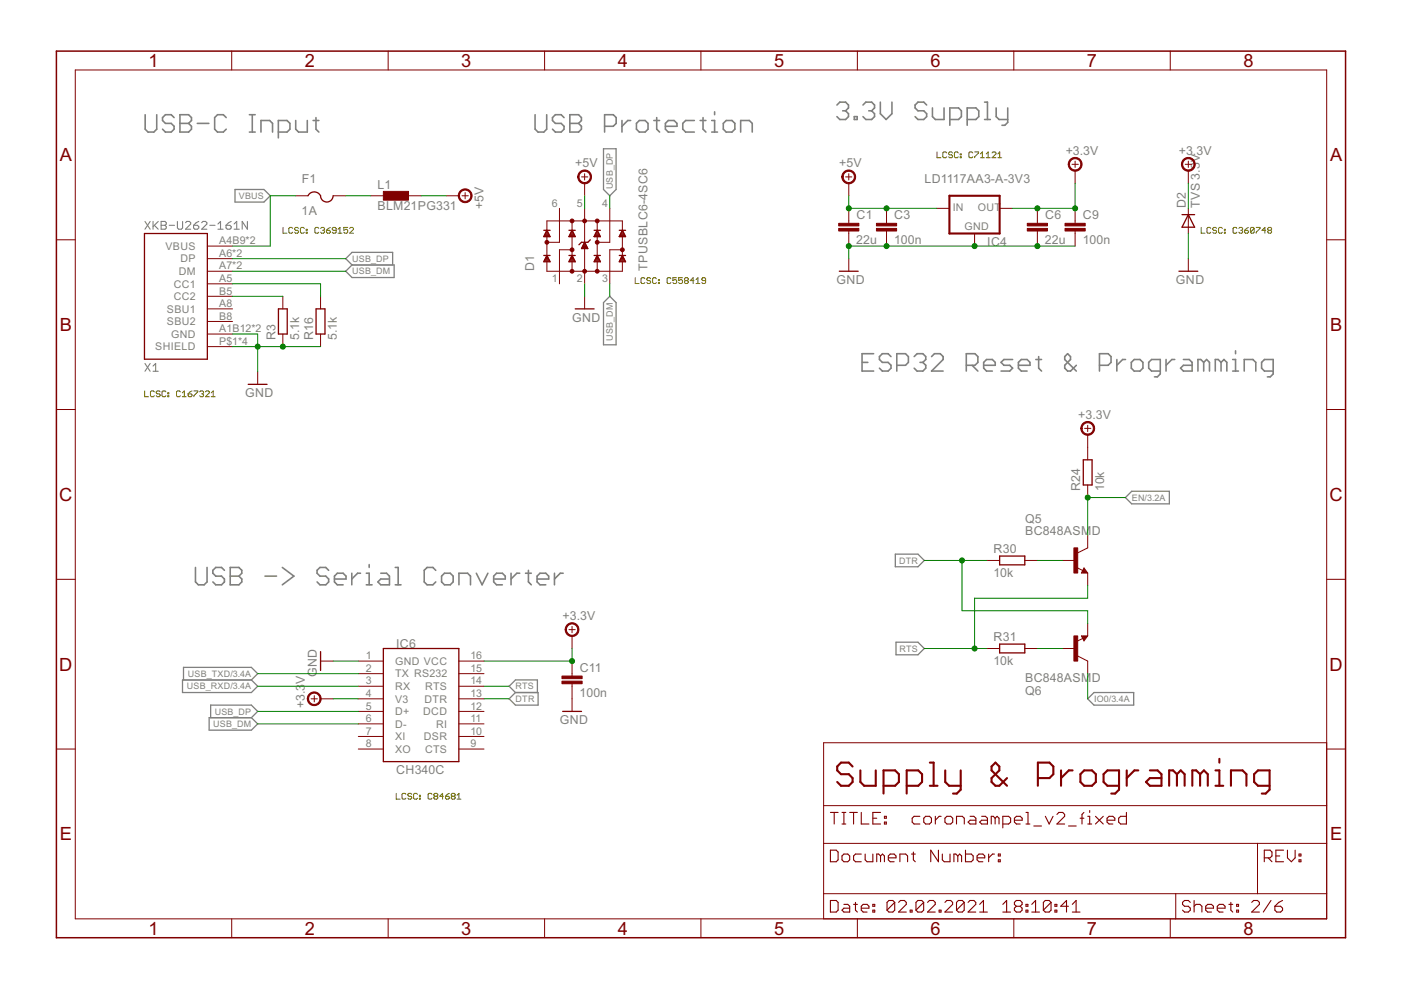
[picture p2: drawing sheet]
<svg xmlns="http://www.w3.org/2000/svg" width="297mm" height="210mm" viewBox="0 0 297 210" stroke-linecap="round" stroke-linejoin="round" font-family="sans-serif">
<g fill="none" stroke="#808000" stroke-width=".21">
<path d="M198.7 32.2v1.2h.8M200.7 32.4l-.2-.2h-.4l-.2 .2v.9l.2 .1h.4l.2-.1M202 32.4l-.3-.2h-.4l-.2 .4 .2 .2h.4l.3 .5-.3 .1h-.4l-.2-.1M203.2 32.4l-.2-.2h-.4l-.2 .2v.9l.2 .1h.4l.2-.1M203.6 33.3h.2v.1h-.2zM203.6 32.6h.2v.2h-.2zM206.2 32.4l-.2-.2h-.4l-.2 .2v.9l.2 .1h.4l.2-.1M206.7 32.2h.8v.2l-.8 .9v.1M207.9 33.4h.8M207.9 32.6l.4-.4v1.2M209.1 33.4h.8M209.1 32.6l.4-.4v1.2"/>
<path d="M210.3 32.4l.2-.2h.4l.3 .2v.2l-.9 .8h.9M211.6 33.4h.8M211.6 32.6l.4-.4v1.2M60 48.2v1.2h.8M62.1 48.4l-.3-.2h-.4l-.2 .2v.8l.2 .2h.4l.3-.2M63.3 48.4l-.2-.2h-.4l-.2 .2 .2 .4h.4l.2 .2-.2 .4h-.4l-.2-.2M64.5 48.4l-.2-.2h-.4l-.2 .2v.8l.2 .2h.4l.2-.2M64.9 49.2h.2v.2h-.2zM64.9 48.6h.2v.2h-.2zM67.6 48.4l-.2-.2h-.4l-.2 .2v.8l.2 .2h.4l.2-.2M68 48.4l.2-.2h.4l.2 .2-.2 .4M68.4 48.8h.2"/>
<path d="M68.6 48.8l.2 .2-.2 .4h-.4l-.2-.2M69.2 48.8h.6l.2 .4-.2 .2h-.4l-.2-.2zM70 48.2l-.8 .6M71.3 48.8h-.6l-.3-.2 .3-.4h.4l.2 .2v.8l-.2 .2h-.4l-.3-.2M71.7 49.4h.8M71.7 48.6l.4-.4v1.2M73.7 48.2h-.8v.6l.4-.2 .4 .2v.4l-.2 .2h-.4l-.2-.2M74.1 48.4l.2-.2h.4l.3 .2v.2l-.9 .8h.9M134.7 58.9v1.2h.8M136.7 59.1l-.2-.2h-.4l-.2 .2v.8l.2 .2h.4l.2-.2M137.9 59.1l-.1-.2h-.5l-.2 .4 .2 .2h.5l.1 .4-.1 .2h-.5l-.2-.2M139.2 59.1l-.2-.2h-.4l-.2 .2v.8l.2 .2h.4l.2-.2"/>
<path d="M139.6 59.9h.2v.2h-.2zM139.6 59.3h.2v.2h-.2zM142.2 59.1l-.2-.2h-.4l-.2 .2v.8l.2 .2h.4l.2-.2M143.5 58.9h-.8v.6l.6-.2 .2 .2v.4l-.2 .2h-.4l-.2-.2M144.7 58.9h-.8v.6l.4-.2 .4 .2v.4l-.2 .2h-.4l-.2-.2M145.3 59.5l-.2 .2 .2 .4h.4l.2-.2-.2-.4M145.3 59.5l-.2-.2 .2-.4h.4l.2 .2-.2 .4M145.3 59.5h.4M147.2 59.5h-.9l.7-.6v1.2M147.6 59.3l.4-.4v1.2M149.6 59.5h-.6l-.2-.2 .2-.4h.4l.2 .2v.8l-.2 .2h-.4l-.2-.2M254.7 48.2v1.2h.8"/>
<path d="M256.7 48.4l-.2-.2h-.4l-.2 .2v.8l.2 .2h.4l.2-.2M257.9 48.4l-.2-.2h-.4l-.2 .2 .2 .4h.4l.2 .2-.2 .4h-.4l-.2-.2M259.2 48.4l-.2-.2h-.4l-.2 .2v.8l.2 .2h.4l.2-.2M259.6 49.2h.2v.2h-.2zM259.6 48.6h.2v.2h-.2zM262.2 48.4l-.2-.2h-.4l-.2 .2v.8l.2 .2h.4l.2-.2M262.7 48.4l.1-.2h.5l.2 .2-.2 .4M263.1 48.8h.2M263.3 48.8l.2 .2-.2 .4h-.5l-.1-.2M263.9 48.8h.6l.2 .4-.2 .2h-.4l-.2-.2zM264.7 48.2l-.8 .6M265.9 48.4v.8l-.2 .2h-.4l-.2-.2"/>
<path d="M265.9 48.4l-.2-.2h-.4l-.2 .2v.8M265.9 48.4l-.8 .8M266.3 48.2h.8v.2l-.8 .8v.2M268.4 48.8h-.8l.6-.6v1.2M269 48.8l-.2 .2 .2 .4h.4l.2-.2-.2-.4M269 48.8l-.2-.2 .2-.4h.4l.2 .2-.2 .4M269 48.8h.4M147.6 60.1h.8M30.7 82.9v1.2h.8M32.7 83.1l-.2-.2h-.4l-.2 .2v.8l.2 .2h.4l.2-.2M34 83.1l-.3-.2h-.4l-.2 .2 .2 .4h.4l.3 .2-.3 .4h-.4l-.2-.2M35.2 83.1l-.2-.2h-.4l-.2 .2v.8l.2 .2h.4l.2-.2"/>
<path d="M35.6 83.9h.2v.2h-.2zM35.6 83.3h.2v.2h-.2zM38.2 83.1l-.2-.2h-.4l-.2 .2v.8l.2 .2h.4l.2-.2M38.7 84.1h.8M38.7 83.3l.4-.4v1.2M39.9 83.5h.6l.2 .4-.2 .2h-.4l-.2-.2zM40.7 82.9l-.8 .6M41.1 82.9h.8v.2l-.8 .8v.2M42.3 83.1l.2-.2h.4l.3 .2-.3 .4M42.8 83.5h.1M42.9 83.5l.3 .2-.3 .4h-.4l-.2-.2M43.6 83.1l.2-.2h.4l.2 .2v.2l-.8 .8h.8"/>
<path d="M44.8 84.1h.8M44.8 83.3l.4-.4v1.2M84 168.2v1.2h.8M86.1 168.4l-.2-.2h-.5l-.2 .2v.8l.2 .2h.5l.2-.2M87.3 168.4l-.2-.2h-.4l-.2 .2 .2 .4h.4l.2 .2-.2 .4h-.4l-.2-.2M88.5 168.4l-.2-.2h-.4l-.2 .2v.8l.2 .2h.4l.2-.2M88.9 169.2h.2v.2h-.2zM88.9 168.6h.2v.2h-.2zM91.6 168.4l-.2-.2h-.4l-.2 .2v.8l.2 .2h.4l.2-.2M92.2 168.8l-.2 .2 .2 .4h.4l.2-.2-.2-.4M92.2 168.8l-.2-.2 .2-.4h.4l.2 .2-.2 .4M92.2 168.8h.4"/>
<path d="M94 168.8h-.8l.6-.6v1.2M94.4 168.8h.7l.2 .4-.2 .2h-.4l-.3-.2zM95.3 168.2l-.9 .6M95.9 168.8l-.2 .2 .2 .4h.4l.2-.2-.2-.4M95.9 168.8l-.2-.2 .2-.4h.4l.2 .2-.2 .4M95.9 168.8h.4M96.9 169.4h.8M96.9 168.6l.4-.4v1.2"/>
</g>
<g fill="none" stroke="#808080" stroke-width=".34">
<path d="M30.8 24.3v3.1l.6 .6h1.2l.6-.6v-3.1M36.9 24.9l-.6-.6h-1.2l-.6 .6v.6l.6 .7h1.2l.6 .6v.6l-.6 .6h-1.2l-.6-.6M38.1 24.3h1.9l.6 .6v.6l-.6 .7 .6 .6v.6l-.6 .6h-1.9zM38.1 26.2h1.9M41.8 26.2h2.5M48 24.9l-.7-.6h-1.2l-.6 .6v2.5l.6 .6h1.2l.7-.6M52.9 28h1.2M52.9 24.3h1.2M53.5 24.3v3.7M55.3 28v-2.5h1.9l.6 .7v1.8M59 28h1.9l.6-.6v-1.2l-.6-.7h-1.9v3.7M62.7 25.5v1.9l.6 .6h1.9v-2.5"/>
<path d="M66.4 25.5h1.2M67 24.9v2.5l.6 .6M113.5 24.3v3.1l.6 .6h1.2l.6-.6v-3.1M119.6 24.9l-.6-.6h-1.2l-.7 .6v.6l.7 .7h1.2l.6 .6v.6l-.6 .6h-1.2l-.7-.6M120.8 24.3h1.9l.6 .6v.6l-.6 .7 .6 .6v.6l-.6 .6h-1.9zM120.8 26.2h1.9M128.2 26.8h1.8l.6-.6v-1.3l-.6-.6h-1.8v3.7M131.9 25.5v2.5M133.7 25.5h-.6l-1.2 1.3M134.9 26.2l.7-.7h1.2l.6 .7v1.2l-.6 .6h-1.2l-.7-.6zM138.6 25.5h1.2M139.2 24.9v2.5l.6 .6"/>
<path d="M141.1 26.8h2.4v-.6l-.6-.7h-1.2l-.6 .7v1.2l.6 .6h1.2M147.2 25.5h-1.8l-.6 .7v1.2l.6 .6h1.8M148.4 25.5h1.3M149.1 24.9v2.5l.6 .6M150.9 28h1.2M150.9 25.5h.6v2.5M151.5 23.7v.6M153.4 26.2l.6-.7h1.2l.6 .7v1.2l-.6 .6h-1.2l-.6-.6zM157 28v-2.5h1.9l.6 .7v1.8M177.4 22.3l.7-.6h1.2l.6 .6v.6l-.6 .6M178.7 23.5h.6M179.3 23.5l.6 .6v.6l-.6 .6h-1.2l-.7-.6"/>
<path d="M181.1 24.7h.6v.6h-.6zM183 22.3l.6-.6h1.2l.6 .6v.6l-.6 .6M184.2 23.5h.6M184.8 23.5l.6 .6v.6l-.6 .6h-1.2l-.6-.6M186.6 21.7v2.4l1.3 1.2 1.2-1.2v-2.4M196.5 22.3l-.6-.6h-1.3l-.6 .6v.6l.6 .6h1.3l.6 .6v.6l-.6 .6h-1.3l-.6-.6M197.7 22.9v1.8l.6 .6h1.9v-2.4M201.4 25.3h1.8l.6-.6v-1.2l-.6-.6h-1.8v3.7M205.1 25.3h1.8l.6-.6v-1.2l-.6-.6h-1.8v3.7M208.7 21.7h.7v3.6M208.7 25.3h1.3M211.2 22.9v1.8l.6 .6h1.9"/>
<path d="M213.7 22.9v3.1l-.7 .6h-.6M182.8 76.8h1.2M185.2 75h-2.4v3.7h2.4M188.9 75.6l-.6-.6h-1.2l-.6 .6v.6l.6 .6h1.2l.6 .6v.7l-.6 .6h-1.2l-.6-.6M190.1 77.4h1.9l.6-.6v-1.2l-.6-.6h-1.9v3.7M193.8 75.6l.6-.6h1.3l.6 .6v.6l-.6 .6M195.1 76.8h.6M195.7 76.8l.6 .6v.7l-.6 .6h-1.3l-.6-.6M197.5 75.6l.6-.6h1.2l.7 .6v.6l-2.5 2.5h2.5M204.9 77.4h1.8l.6-.6v-1.2l-.6-.6h-1.8v3.7M206.1 77.4l1.2 1.3M208.6 77.4h2.4v-.6l-.6-.6h-1.2l-.6 .6v1.3l.6 .6h1.2"/>
<path d="M214.7 76.2h-1.8l-.7 .6 .7 .6h1.2l.6 .7-.6 .6h-1.9M215.9 77.4h2.5v-.6l-.6-.6h-1.3l-.6 .6v1.3l.6 .6h1.3M219.6 76.2h1.2M220.2 75.6v2.5l.6 .6M228.2 77.4l-1.2 1.3h-.6l-.7-.6v-.7l1.3-1.2v-.6l-.6-.6-.7 .6v.6l2.5 2.5M233.1 77.4h1.8l.7-.6v-1.2l-.7-.6h-1.8v3.7M236.8 76.2v2.5M238.6 76.2h-.6l-1.2 1.2M240.5 76.2h1.2l.6 .6v1.3l-.6 .6h-1.2l-.6-.6v-1.3zM246 78.7h-1.8l-.7-.6v-1.3l.7-.6h1.8v3.1l-.6 .6h-.6M247.2 76.2v2.5M249.1 76.2h-.6l-1.3 1.2"/>
<path d="M250.9 76.2h1.2l.7 .6v1.9h-1.9l-.6-.6 .6-.7h1.9M255.2 76.8l-.6-.6h-.6v2.5M255.2 76.8v1.9M255.2 76.8l.6-.6 .6 .6v1.9M258.9 76.8l-.6-.6h-.6v2.5M258.9 76.8v1.9M258.9 76.8l.6-.6 .6 .6v1.9M261.3 78.7h1.3M261.3 76.2h.7v2.5M262 74.4v.6M263.8 78.7v-2.5h1.8l.7 .6v1.9M269.9 78.7h-1.8l-.6-.6v-1.3l.6-.6h1.8v3.1l-.6 .6h-.6"/>
<path d="M78.3 119.7v.6M41.4 120.3v3.1l.7 .6h1.2l.6-.6v-3.1M47.6 120.9l-.6-.6h-1.3l-.6 .6v.6l.6 .7h1.3l.6 .6v.6l-.6 .6h-1.3l-.6-.6M48.8 120.3h1.9l.6 .6v.6l-.6 .7 .6 .6v.6l-.6 .6h-1.9zM48.8 122.2h1.9M56.2 122.2h2.4M59.9 120.3l2.4 1.9-2.4 1.8M69.7 120.9l-.6-.6h-1.3l-.6 .6v.6l.6 .7h1.3l.6 .6v.6l-.6 .6h-1.3l-.6-.6M70.9 122.8h2.5v-.6l-.7-.7h-1.2l-.6 .7v1.2l.6 .6h1.2M74.6 121.5v2.5M76.4 121.5h-.6l-1.2 1.3M77.7 124h1.2"/>
<path d="M77.7 121.5h.6v2.5M80.7 121.5h1.3l.6 .7v1.8h-1.9l-.6-.6 .6-.6h1.9M83.8 124h1.2M83.8 120.3h.6v3.7M92.4 120.9l-.6-.6h-1.2l-.7 .6v2.5l.7 .6h1.2l.6-.6M93.6 122.2l.6-.7h1.3l.6 .7v1.2l-.6 .6h-1.3l-.6-.6zM97.3 124v-2.5h1.8l.7 .7v1.8M101 121.5l1.2 2.5 1.2-2.5M104.7 122.8h2.4v-.6l-.6-.7h-1.2l-.6 .7v1.2l.6 .6h1.2M108.4 121.5v2.5M110.2 121.5h-.6l-1.2 1.3M111.4 121.5h1.2"/>
<path d="M112 120.9v2.5l.6 .6M113.9 122.8h2.4v-.6l-.6-.7h-1.2l-.6 .7v1.2l.6 .6h1.2M117.6 121.5v2.5M119.4 121.5h-.6l-1.2 1.3"/>
</g>
<g fill="none" stroke="#808080" stroke-width=".23">
<path d="M30.7 46.9l1.1 1.7M31.8 46.9l-1.1 1.7M32.4 46.9v1.7M32.7 47.8l.8 .8M33.5 46.9l-1.1 1.1M34.2 46.9h.8l.3 .3v.3l-.3 .3 .3 .2v.3l-.3 .3h-.8zM34.2 47.8h.8M35.9 47.8h1.1M37.6 46.9v1.4l.3 .3h.5l.3-.3v-1.4M39.3 47.2l.3-.3h.6l.2 .3v.3l-1.1 1.1h1.1M41 47.8h.9l.2 .2v.3l-.2 .3h-.6l-.3-.3zM42.1 46.9l-.5 .3-.6 .6"/>
<path d="M42.8 47.2l.2-.3h.6l.3 .3v.3l-1.1 1.1h1.1M44.5 47.8h1.1M46.2 48.6h1.1M46.2 47.5l.6-.6v1.7M47.9 47.8h.8l.3 .2v.3l-.3 .3h-.5l-.3-.3zM49 46.9l-.5 .3-.6 .6M49.6 48.6h1.1M49.6 47.5l.6-.6v1.7M52.5 46.9v1.7l-1.1-1.7v1.7M30.7 77.1l1.1 1.6M31.8 77.1l-1.1 1.6M32.4 77.6l.6-.5v1.6"/>
<path d="M32.4 78.7h1.1"/>
</g>
<g fill="none" stroke="#808080" stroke-width=".28">
<path d="M128 31.5h2.6v8.7l-1.3 1.3-1.3-1.3zM49.8 40.2h6.2l1.3 1.3-1.3 1.3h-6.2zM74.6 56.2l-1.3-1.4 1.3-1.3h8.6v2.7M74.6 56.2h9v2.6h-9l-1.3-1.3zM129.3 62.8l1.3 1.4v8.9h-2.6v-8.9zM189.8 117.5h4.8l1.4 1.3-1.4 1.4h-4.8zM239.9 104.2h8v2.6h-8l-1.3-1.3zM190 136.2h4.6l1.4 1.3-1.4 1.3h-4.6zM38.7 144.2h14.6l1.3 1.3-1.3 1.3h-14.6zM38.9 144.2v-2.7h14.4l1.3 1.3-1.3 1.4M44.3 152.2h9l1.3 1.3-1.3 1.3h-9zM44.7 152.2v-2.7h8.6l1.3 1.3-1.3 1.4"/>
<path d="M107.9 148.2l1.4-1.4h4.8v2.7h-4.8zM109.3 146.8l-1.4-1.3 1.4-1.3h4.6v2.6M230.6 148.2l1.3-1.4h8.5v2.7h-8.5z"/>
</g>
<g fill="none" stroke="#800000" stroke-width=".44">
<path d="M201.3 41.5h10.6v8h-10.6zM180.8 162.5l-.8-.8h-1.7l-.8 .8v.8l.8 .8h1.7l.8 .9v.8l-.8 .8h-1.7l-.8-.8M182.4 163.3v2.5l.8 .8h2.5v-3.3M187.3 166.6h2.5l.8-.8v-1.7l-.8-.8h-2.5v5M192.2 166.6h2.5l.8-.8v-1.7l-.8-.8h-2.5v5M197.1 161.7h.9v4.9M197.1 166.6h1.7M200.4 163.3v2.5l.8 .8h2.5M203.7 163.3v4.1l-.8 .9h-.8M213.5 165l-1.6 1.6h-.8l-.9-.8v-.8l1.7-1.7v-.8l-.8-.8-.9 .8v.8l3.3 3.3M220 165h2.5l.8-.9v-1.6l-.8-.8h-2.5v4.9M225 163.3v3.3"/>
<path d="M227.4 163.3h-.8l-1.6 1.7M229.1 164.1l.8-.8h1.6l.8 .8v1.7l-.8 .8h-1.6l-.8-.8zM237.3 166.6h-2.5l-.8-.8v-1.7l.8-.8h2.5v4.1l-.9 .9h-.8M238.9 163.3v3.3M241.3 163.3h-.8l-1.6 1.7M243.8 163.3h1.6l.9 .8v2.5h-2.5l-.8-.8 .8-.8h2.5M249.5 164.1l-.8-.8h-.8v3.3M249.5 164.1v2.5M249.5 164.1l.8-.8 .9 .8v2.5M254.4 164.1l-.8-.8h-.8v3.3M254.4 164.1v2.5M254.4 164.1l.8-.8 .9 .8v2.5"/>
<path d="M257.7 166.6h1.7M257.7 163.3h.8v3.3M258.5 160.9v.8M261 166.6v-3.3h2.4l.9 .8v2.5M269.2 166.6h-2.5l-.8-.8v-1.7l.8-.8h2.5v4.1l-.8 .9h-.9"/>
</g>
<g fill="none" stroke="#800000" stroke-width=".21">
<path d="M16 14.8h265.3v180h-265.3zM49.1 10.8v4M82.3 10.8v4M115.5 10.8v4M148.6 10.8v4M181.8 10.8v4M214.9 10.8v4M248.1 10.8v4M123.3 37.5h1.3M124 36.8v1.4M124 38.8v2.7M179.3 37.5h1.3"/>
<path d="M180 36.8v1.4M180 38.8v2.7M227.3 34.8h1.3M227.9 34.2v1.3M227.9 36.2v2.6M251.3 34.8h1.3M251.9 34.2v1.3M251.9 36.2v2.6M12 50.8h4M44 54.8h5.3M44 57.5h5.3M44 52.2h5.3"/>
<path d="M62.6 41.5h2.7M70.6 41.5h2.7M78.6 41.5h2.7M86.6 41.5h2.7M94.6 41.5h2.7M98 41.5h1.3M98.6 40.8v1.4M116 55.5v2h16v-2M116 48.8v-2h16v2M116 50.2v4M118.6 44.2v7.2h-2.6M121.3 46.8v2"/>
<path d="M121.3 50.2v4M121.3 55.5v2M121.3 53h-2.7v7.2M124 44.2v7.3M124 52.6v7.6M126.6 46.8v2M126.6 50.2v4M126.6 55.5v2M129.3 44.2v7.2h-2.7M132 50.2v4M132 53h-2.7v7.2M180 44.2v3.2"/>
<path d="M180 49v3.2M180 54.8v2.7M188 44.2v3.2M188 49v3.2M198.6 44.2h2.7M206.6 49.5v2.7M211.9 44.2h2.7M219.9 44.2v3.2M219.9 49v3.2M227.9 44.2v3.2M227.9 49v3.2M251.9 44.2v5.3"/>
<path d="M251.9 54.8v2.7M281.3 50.8h4M44 68.2h5.3M44 65.5h5.3M44 62.8h5.3M44 60.2h5.3M44 70.8h5.3M44 73.5h5.3M54.6 78.8v2.7M60 62.8v2.7M60 70.8v2.7M68 62.8v2.7"/>
<path d="M68 70.8v2.7M124 62.8v2.7M12 86.8h4M230 90.8h1.3M230.6 90.2v1.3M230.6 92.2v5.3M281.3 86.8h4M209.3 118.8h2.6M217.3 118.8h2.6M225.3 118.8h2.6M230.6 113.5v2.7l-2.1 1M230.6 102.8v2.7"/>
<path d="M12 122.8h4M120.6 133.5h1.4M121.3 132.8v1.4M121.3 134.8v2.7M209.3 137.5h2.6M217.3 137.5h2.6M225.3 137.5h2.6M228.3 120.3l1.3 .7M228.5 139.1l2.1 1.1v2.6M229.3 134.8h1.3l-.8 1.1zM229.6 135.4l-1.3 .6M229.8 120.4l.8 1.1h-1.3z"/>
<path d="M230.6 121.5v2.7M230.6 132.2v2.6M281.3 122.8h4M12 158.8h4M66 148.2h1.3M66.6 147.5v1.3M68 140.2h2.6M68 148.2h2.6M76 158.8h5.3M76 140.2h5.3M76 142.8h5.3M76 145.5h5.3"/>
<path d="M76 148.2h5.3M76 150.8h5.3M76 153.5h5.3M76 156.1h5.3M97.3 158.8h5.3M97.3 140.2h5.3M97.3 142.8h5.3M97.3 145.5h5.3M97.3 148.2h5.3M97.3 150.8h5.3M97.3 153.5h5.3M97.3 156.1h5.3"/>
<path d="M121.3 140.2v3.2M121.3 144.9v5.9M281.3 157.5h-106.7v37.3M281.3 158.8h4M174.6 178.8h106.7M174.6 170.8h106.7M266.6 178.8v10.7M49.1 194.8v4M82.3 194.8v4M115.5 194.8v4M148.6 194.8v4M174.6 189.5h106.7"/>
<path d="M181.8 194.8v4M214.9 194.8v4M248.1 194.8v4M249.3 189.5v5.3"/>
</g>
<g fill="none" stroke="#800000" stroke-width=".23">
<path d="M176.1 172.3h1.6M176.9 172.3v2.4M178.5 172.3h.8M178.5 174.7h.8M178.9 172.3v2.4M180.1 172.3h1.7M181 172.3v2.4M182.6 172.3v2.4h1.6M185.1 173.5h.8M186.7 172.3h-1.6v2.4h1.6M187.5 174.3h.4v.4h-.4zM187.5 173.1h.4v.4h-.4z"/>
<path d="M195 173.1h-1.2l-.4 .4v.8l.4 .4h1.2M196.3 173.1h.8l.4 .4v.8l-.4 .4h-.8l-.4-.4v-.8zM198.3 173.1v1.6M199.5 173.1h-.4l-.8 .8M200.3 173.5l.5-.4h.8l.4 .4v.8l-.4 .4h-.8l-.5-.4zM202.8 174.7v-1.6h1.2l.4 .4v1.2M205.7 173.1h.8l.4 .4v1.2h-1.2l-.4-.4 .4-.4h1.2M208.1 173.1h.8l.5 .4v1.2h-1.3l-.4-.4 .4-.4h1.3M211 173.5l-.4-.4h-.4v1.6M211 173.5v1.2M211 173.5l.4-.4 .4 .4v1.2M212.6 174.7h1.2l.5-.4v-.8l-.5-.4h-1.2v2.4"/>
<path d="M215.1 173.9h1.6v-.4l-.4-.4h-.8l-.4 .4v.8l.4 .4h.8M217.5 172.3h.5v2.4M217.5 174.7h.9M219.2 175.1h1.6M221.6 173.1l.8 1.6 .9-1.6M224.1 172.7l.4-.4h.8l.4 .4v.4l-1.6 1.6h1.6M226.5 175.1h1.7M229 173.5h.8M229.8 172.3l-.4 .4v2M230.6 174.7h.9M230.6 173.1h.4v1.6M231 171.9v.4"/>
<path d="M232.3 173.1l1.6 1.6M233.9 173.1l-1.6 1.6M234.7 173.9h1.7v-.4l-.5-.4h-.8l-.4 .4v.8l.4 .4h.8M238.8 172.3v2.4h-1.2l-.4-.4v-.8l.4-.4h1.2M176.1 180.3h1.2l.4 .4v1.6l-.4 .4h-1.2zM176.1 190.9h1.2l.4 .4v1.7l-.4 .4h-1.2zM178.5 181.5l.4-.4h.8l.4 .4v.8l-.4 .4h-.8l-.4-.4zM178.9 191.7h.8l.4 .5v1.2h-1.2l-.4-.4 .4-.4h1.2M181 191.7h.8M181.4 191.3v1.7l.4 .4M182.6 192.6h1.6v-.4l-.4-.5h-.8l-.4 .5v.8l.4 .4h.8M182.6 181.1h-1.2l-.4 .4v.8l.4 .4h1.2"/>
<path d="M183.4 181.1v1.2l.4 .4h1.3v-1.6M185.1 193h.4v.4h-.4zM185.1 191.7h.4v.5h-.4zM186.7 181.5l-.4-.4h-.4v1.6M186.7 181.5l.4-.4 .4 .4v1.2M186.7 181.5v1.2M188.3 181.9h1.7v-.4l-.4-.4h-.9l-.4 .4v.8l.4 .4h.9M189.7 191.3v1.7l-.4 .4h-.8l-.4-.4M189.7 191.3l-.4-.4h-.8l-.4 .4v1.7M189.7 191.3l-1.6 1.7M190.5 191.3l.4-.4h.8l.5 .4v.4l-1.7 1.7h1.7M190.8 182.7v-1.6h1.2l.4 .4v1.2"/>
<path d="M193 193h.4v.4h-.4zM193.3 181.1h.8M193.7 180.7v1.6l.4 .4M195.8 191.3v1.7l-.4 .4h-.8l-.4-.4M195.8 191.3l-.4-.4h-.8l-.4 .4v1.7M195.8 191.3l-1.6 1.7M196.7 191.3l.4-.4h.8l.4 .4v.4l-1.6 1.7h1.6M199 180.3v2.4l-1.7-2.4v2.4M199.1 193h.4v.4h-.4zM199.8 181.1v1.2l.4 .4h1.2v-1.6M200.3 191.3l.4-.4h.9l.4 .4v.4l-1.7 1.7h1.7M203.1 181.5l-.5-.4h-.4v1.6"/>
<path d="M203.1 181.5v1.2M203.1 181.5l.4-.4 .4 .4v1.2M204.4 191.3v1.7l-.4 .4h-.8l-.4-.4M204.4 191.3l-.4-.4h-.8l-.4 .4v1.7M204.4 191.3l-1.6 1.7M204.7 180.3v2.4h1.2l.4-.4v-.8l-.4-.4h-1.2M205.3 191.3l.4-.4h.8l.4 .4v.4l-1.6 1.7h1.6M207.2 181.9h1.6v-.4l-.4-.4h-.8l-.4 .4v.8l.4 .4h.8M207.7 193.4h1.6M207.7 191.7l.8-.8v2.5M209.6 181.1v1.6M210.8 181.1h-.4l-.8 .8"/>
<path d="M211.7 182.3h.4v.4h-.4zM211.7 181.1h.4v.4h-.4zM212.6 193.4h1.6M212.6 191.7l.8-.8v2.5M215.5 192.2l-.4 .4v.4l.4 .4h.8l.4-.4v-.4l-.4-.4M215.5 192.2l-.4-.5v-.4l.4-.4h.8l.4 .4v.4l-.4 .5M215.5 192.2h.8M217.5 193h.4v.4h-.4zM217.5 191.7h.4v.5h-.4zM218.8 193.4h1.6M218.8 191.7l.8-.8v2.5M222.8 191.3v1.7l-.4 .4h-.8l-.4-.4"/>
<path d="M222.8 191.3l-.4-.4h-.8l-.4 .4v1.7M222.8 191.3l-1.6 1.7M223.7 193h.4v.4h-.4zM223.7 191.7h.4v.5h-.4zM226.5 192.2h-1.6l1.2-1.3v2.5M227.4 193.4h1.6M227.4 191.7l.8-.8v2.5M252.4 191.3l-.5-.4h-.8l-.4 .4v.4l.4 .5h.8l.5 .4v.4l-.5 .4h-.8l-.4-.4M253.2 192.2l.4-.5h.8l.4 .5v1.2M253.2 190.9v2.5M255.6 192.6h1.7v-.4l-.4-.5h-.8l-.5 .5v.8l.5 .4h.8M258.1 192.6h1.6v-.4l-.4-.5h-.8l-.4 .5v.8l.4 .4h.8"/>
<path d="M260.5 191.7h.9M261 191.3v1.7l.4 .4M262.2 193h.4v.4h-.4zM262.2 191.7h.4v.5h-.4zM265.4 191.3l.4-.4h.8l.4 .4v.4l-1.6 1.7h1.6M268.1 181.9h1.2l.4-.4v-.8l-.4-.4h-1.2v2.4M268.9 181.9l.8 .8M269.5 190.9l-1.7 2.5M270.3 192.2h1.2l.4 .4v.4l-.4 .4h-.8l-.4-.4zM270.5 181.5h.8M271.9 190.9l-.8 .4-.8 .9M272.1 180.3h-1.6v2.4h1.6"/>
<path d="M273 180.3v1.6l.8 .8 .8-.8v-1.6M275.4 182.3h.4v.4h-.4zM275.4 181.1h.4v.4h-.4z"/>
</g>
<path d="M12 10.8h273.3v188h-273.3z" fill="none" stroke="#800000" stroke-width=".32"/>
<g fill="#800000" stroke="#800000" stroke-width=".21">
<path d="M177.8 48.4h4.3v.6h-4.3z"/>
<path d="M177.8 47.3h4.3v.6h-4.3z"/>
<path d="M185.8 48.4h4.3v.6h-4.3z"/>
<path d="M185.8 47.3h4.3v.6h-4.3z"/>
<path d="M217.8 48.4h4.3v.6h-4.3z"/>
<path d="M217.8 47.3h4.3v.6h-4.3z"/>
<path d="M225.8 48.4h4.3v.6h-4.3z"/>
<path d="M225.8 47.3h4.3v.6h-4.3z"/>
<path d="M227.7 116.2h.8v5.3h-.8z"/>
<path d="M227.7 134.8h.8v5.4h-.8z"/>
<path d="M119.1 144.4h4.3v.6h-4.3z"/>
<path d="M119.1 143.3h4.3v.6h-4.3z"/>
<path d="M81.3 40.6h5.3v1.8h-5.3z"/>
</g>
<g fill="#800000" stroke="#800000" stroke-width=".21">
<path d="M178.9 36.5a1.47 1.47 0 0 1 2.3 .2 1.47 1.47 0 0 1-.9 2.2 1.47 1.47 0 0 1-1.8-1.4h.3a1.2 1.2 0 0 1 1.6-1.1 1.2 1.2 0 0 1 .3 2 1.2 1.2 0 0 1-1.9-.6v-.3h-.3z" fill-rule="evenodd"/>
<path d="M226.8 33.9a1.47 1.47 0 0 1 2.4 .1 1.47 1.47 0 0 1-.8 2.2 1.47 1.47 0 0 1-1.9-1.4h.3a1.2 1.2 0 0 1 1.7-1 1.2 1.2 0 0 1 .2 2 1.2 1.2 0 0 1-1.9-.7v-.3h-.3z" fill-rule="evenodd"/>
<path d="M97.5 40.5a1.47 1.47 0 0 1 2.4 .2 1.47 1.47 0 0 1-.9 2.2 1.47 1.47 0 0 1-1.8-1.4h.2a1.2 1.2 0 0 1 1.8-1 1.2 1.2 0 0 1 .1 2 1.2 1.2 0 0 1-1.8-.7l-.1-.3h-.2z" fill-rule="evenodd"/>
<path d="M122.9 36.5a1.46 1.46 0 0 1 2.3 .2 1.46 1.46 0 0 1-.8 2.2 1.46 1.46 0 0 1-1.9-1.4h.2a1.2 1.2 0 0 1 1.7-1.1 1.2 1.2 0 0 1 .3 2 1.2 1.2 0 0 1-1.9-.6l-.1-.3h-.2z" fill-rule="evenodd"/>
<path d="M65.5 147.2a1.47 1.47 0 0 1 2.4 .2 1.47 1.47 0 0 1-.9 2.2 1.47 1.47 0 0 1-1.8-1.4h.2a1.2 1.2 0 0 1 1.7-1.2 1.2 1.2 0 0 1 .3 2 1.2 1.2 0 0 1-1.9-.6l-.1-.2h-.2z" fill-rule="evenodd"/>
<path d="M120.2 132.5a1.46 1.46 0 0 1 2.3 .2 1.46 1.46 0 0 1-.8 2.2 1.46 1.46 0 0 1-1.9-1.4h.3a1.2 1.2 0 0 1 1.7-1.1 1.2 1.2 0 0 1 .3 2 1.2 1.2 0 0 1-2-.6v-.3h-.3z" fill-rule="evenodd"/>
<path d="M250.8 33.9a1.46 1.46 0 0 1 2.4 .1 1.46 1.46 0 0 1-.8 2.2 1.46 1.46 0 0 1-1.9-1.4h.2a1.2 1.2 0 0 1 1.7-1.1 1.2 1.2 0 0 1 .3 2 1.2 1.2 0 0 1-1.9-.6l-.1-.3h-.2z" fill-rule="evenodd"/>
<path d="M229.5 89.9a1.47 1.47 0 0 1 2.4 .1 1.47 1.47 0 0 1-.9 2.2 1.47 1.47 0 0 1-1.8-1.4h.2a1.2 1.2 0 0 1 1.8-1 1.2 1.2 0 0 1 .1 2.1 1.2 1.2 0 0 1-1.9-.8v-.3h-.2z" fill-rule="evenodd"/>
<circle cx="116" cy="51.4" r=".4"/>
<circle cx="121.3" cy="46.8" r=".4"/>
<circle cx="124" cy="46.8" r=".4"/>
<circle cx="126.6" cy="46.8" r=".4"/>
<circle cx="121.3" cy="53" r=".4"/>
<circle cx="126.6" cy="51.4" r=".4"/>
<circle cx="132" cy="53" r=".4"/>
<circle cx="121.3" cy="57.5" r=".4"/>
<circle cx="124" cy="57.5" r=".4"/>
<circle cx="126.6" cy="57.5" r=".4"/>
</g>
<g fill="none" stroke="#800000" stroke-width=".28">
<path d="M30.6 49.5h13.4v26.7h-13.4zM65.3 41.5a1.47 1.47 0 0 1 1.6-.8 1.47 1.47 0 0 1 1.2 1.4 1.34 1.34 0 0 0 1.5 .7 1.34 1.34 0 0 0 1-1.3M115.3 48.8h1.3M115.3 54.2h1.3M115.4 55.3h1.1M115.4 49.9h1.1M115.5 55.1h.9M115.5 49.7h.9M115.6 54.8h.7M115.7 49.4h.5M115.7 54.6h.5M115.8 49.2h.3"/>
<path d="M115.9 54.4h.2M115.9 49h.1M116 48.8l.6 1.4h-1.3zM116 54.2l.6 1.3h-1.3zM120.6 48.8h1.4M120.6 54.2h1.4M120.7 55.3h1.2M120.8 49.9h1M120.8 55.1h.9M120.9 49.7h.8M120.9 54.8h.7M121 49.4h.6"/>
<path d="M121.1 54.6h.4M121.1 49.2h.4M121.2 54.4h.2M121.2 49h.1M121.3 48.8l.7 1.4-1.4-.1zM121.3 54.2l.7 1.3h-1.4zM123.4 52.5h1.1M123.5 52.2h.9M123.6 52h.7M123.7 51.8h.5M123.9 51.5h.1M124 51.4l.6 1.3h-1.3z"/>
<path d="M125.2 50.8l-.6 .6h-1.3l-.6 .5M126 48.8h1.3M126 54.2h1.3M126 55.3h1.2M126.1 49.9h1M126.2 55.1h.9M126.2 49.7h.8M126.3 54.8h.7M126.3 49.4h.6M126.4 54.6h.4M126.4 49.2h.4M126.5 54.4h.2"/>
<path d="M126.6 49h.1M126.6 48.8l.7 1.4-1.3-.1zM126.6 54.2l.7 1.3h-1.3zM131.3 48.8h1.3M131.3 54.2h1.3M131.4 55.3h1.1M131.4 49.9h1.1M131.5 55.1h.9M131.6 49.7h.8M131.6 54.8h.7M131.7 49.4h.5M131.7 54.6h.5"/>
<path d="M131.8 49.2h.3M131.9 54.4h.2M131.9 49h.1M132 48.8l.6 1.4-1.3-.1zM132 54.2l.6 1.3h-1.3zM177.9 57.5h4M250 57.5h4M250.6 45.5h2.7M251.9 45.5l1.4 2.7h-2.7zM59 65.5h1.9v5.3h-1.9zM67 65.5h1.9v5.3h-1.9zM122 65.5h4"/>
<path d="M52.6 81.5h4M229.7 97.5h1.8v5.3h-1.8zM211.9 117.9h5.4v1.9h-5.4zM68 138.2v4M81.3 137.5h16v24h-16zM211.9 136.6h5.4v1.8h-5.4zM229.6 135h.8l-.6 .6-.2-.5h.4l-.2 .3M229.8 121l.2 .2h-.4l.2-.5 .6 .7h-.8M119.3 150.8h4"/>
</g>
<g fill="none" stroke="#008000" stroke-width=".21">
<path d="M227.9 38.8v5.4h-13.3M251.9 38.8v5.4M49.3 54.8h24M49.3 57.5h24M62.6 41.5h-5.3v10.7h-8M73.3 41.5h5.3M89.3 41.5h5.3M124 41.5v2.7M129.3 41.5v2.7M180 41.5v2.7h18.6M227.9 52.2h-47.9v2.6M251.9 49.5v5.3"/>
<path d="M49.3 70.8h5.3v8M49.3 73.5h18.7M49.3 60.2h18.7v2.6M49.3 62.8h10.7M124 60.2v2.6M129.3 60.2v2.6M196 118.8h13.3M204 118.8v10.7h26.6v2.7M219.9 118.8h5.4M238.6 105.5h-8v8M121.3 137.5v2.7h-18.7M196 137.5h13.3"/>
<path d="M219.9 137.5h5.4M230.6 124.2v2.6h-24v10.7M54.6 150.8h21.4M54.6 153.5h21.4M54.6 145.5h21.4M54.6 142.8h21.4M70.6 140.2h5.4M70.6 148.2h5.4M102.6 148.2h5.3M102.6 145.5h5.3M230.6 142.8v5.4"/>
</g>
<g fill="#008000" stroke="#008000" stroke-width=".21">
<circle cx="180" cy="52.2" r=".53"/>
<circle cx="188" cy="52.2" r=".53"/>
<circle cx="206.6" cy="52.2" r=".53"/>
<circle cx="219.9" cy="52.2" r=".53"/>
<circle cx="54.6" cy="73.5" r=".53"/>
<circle cx="60" cy="73.5" r=".53"/>
<circle cx="188" cy="44.2" r=".53"/>
<circle cx="180" cy="44.2" r=".53"/>
<circle cx="219.9" cy="44.2" r=".53"/>
<circle cx="227.9" cy="44.2" r=".53"/>
<circle cx="121.3" cy="140.2" r=".53"/>
<circle cx="206.6" cy="137.5" r=".53"/>
<circle cx="204" cy="118.8" r=".53"/>
<circle cx="230.6" cy="105.5" r=".53"/>
</g>
<g font-size="4.3" fill="#800000">
<text x="31.5" y="14.2">1</text>
<text x="64.6" y="14.2">2</text>
<text x="97.8" y="14.2">3</text>
<text x="131" y="14.2">4</text>
<text x="164.1" y="14.2">5</text>
<text x="197.3" y="14.2">6</text>
<text x="230.5" y="14.2">7</text>
<text x="263.6" y="14.2">8</text>
<text x="12.7" y="34.2">A</text>
<text x="282" y="34.2">A</text>
<text x="12.7" y="70.2">B</text>
<text x="282" y="70.2">B</text>
<text x="12.6" y="106.2">C</text>
<text x="281.9" y="106.2">C</text>
<text x="12.6" y="142.2">D</text>
<text x="281.9" y="142.2">D</text>
<text x="12.7" y="178.2">E</text>
<text x="282" y="178.2">E</text>
<text x="31.5" y="198.2">1</text>
<text x="64.6" y="198.2">2</text>
<text x="97.8" y="198.2">3</text>
<text x="131" y="198.2">4</text>
<text x="164.1" y="198.2">5</text>
<text x="197.3" y="198.2">6</text>
<text x="230.5" y="198.2">7</text>
<text x="263.6" y="198.2">8</text>
</g>
<g font-size="2.9" fill="#808080">
<text x="122" y="35.5">+5V</text>
<text x="178" y="35.5">+5V</text>
<text x="226" y="32.8">+3.3V</text>
<text x="250" y="32.8">+3.3V</text>
<text x="64" y="38.8">F1</text>
<text x="80" y="40.1">L1</text>
<text x="196" y="38.8">LD1117AA3-A-3V3</text>
<text x="64" y="45.5">1A</text>
<text x="80" y="44.6">BLM21PG331</text>
<text x="102.5" y="44.3" transform="rotate(-90 102.5 44.3)">+5V</text>
<text x="181.6" y="46.4">C1</text>
<text x="189.6" y="46.4">C3</text>
<text x="221.6" y="46.4">C6</text>
<text x="229.6" y="46.4">C9</text>
<text x="251.4" y="44.1" transform="rotate(-90 251.4 44.1)">D2</text>
<text x="254.4" y="44.1" transform="rotate(-90 254.4 44.1)">TVS 3.3V</text>
<text x="181.6" y="51.8">22u</text>
<text x="189.6" y="51.8">100n</text>
<text x="209.3" y="52.2">IC4</text>
<text x="221.6" y="51.8">22u</text>
<text x="229.6" y="51.8">100n</text>
<text x="113.3" y="57.5" transform="rotate(-90 113.3 57.5)">D1</text>
<text x="137.3" y="57.5" transform="rotate(-90 137.3 57.5)">TPUSBLC6-4SC6</text>
<text x="177.3" y="60.2">GND</text>
<text x="249.3" y="60.2">GND</text>
<text x="121.3" y="68.2">GND</text>
<text x="58.4" y="72.1" transform="rotate(-90 58.4 72.1)">R3</text>
<text x="63.4" y="72.2" transform="rotate(-90 63.4 72.2)">5.1k</text>
<text x="66.4" y="72.1" transform="rotate(-90 66.4 72.1)">R16</text>
<text x="71.4" y="72.2" transform="rotate(-90 71.4 72.2)">5.1k</text>
<text x="52" y="84.2">GND</text>
<text x="228.6" y="88.8">+3.3V</text>
<text x="229" y="104.1" transform="rotate(-90 229 104.1)">R24</text>
<text x="234.1" y="104.2" transform="rotate(-90 234.1 104.2)">10k</text>
<text x="217.3" y="113.5">BC848ASM</text>
<text x="217.3" y="110.8">Q5</text>
<text x="231.5" y="113.5">D</text>
<text x="210.7" y="117.3">R30</text>
<text x="210.6" y="122.3">10k</text>
<text x="119.3" y="131.5">+3.3V</text>
<text x="84" y="137.5">IC6</text>
<text x="210.7" y="135.9">R31</text>
<text x="67.2" y="143.5" transform="rotate(-90 67.2 143.5)">GND</text>
<text x="122.9" y="142.4">C11</text>
<text x="210.6" y="141">10k</text>
<text x="64.6" y="144.9" transform="rotate(-90 64.6 144.9)">V</text>
<text x="122.9" y="147.8">100n</text>
<text x="217.3" y="144.7">BC848ASM</text>
<text x="217.3" y="147.4">Q6</text>
<text x="231.5" y="144.7">D</text>
<text x="64.6" y="150.2" transform="rotate(-90 64.6 150.2)">+3.3</text>
<text x="118.7" y="153.5">GND</text>
<text x="84" y="164.2">CH340C</text>
</g>
<g font-size="2.5" fill="#808080">
<text x="117" y="43.8">6</text>
<text x="122.3" y="43.8">5</text>
<text x="127.7" y="43.8">4</text>
<text x="202" y="44.8">IN</text>
<text x="207.3" y="44.8">OUT</text>
<text x="35.1" y="53">VBUS</text>
<text x="46.5" y="51.8">A4B9*2</text>
<text x="204.5" y="48.7">GND</text>
<text x="37.9" y="58.3">DM</text>
<text x="38.2" y="55.6">DP</text>
<text x="46.5" y="54.5">A6*2</text>
<text x="46.5" y="59.8">A5</text>
<text x="46.5" y="57.1">A7*2</text>
<text x="117" y="59.8">1</text>
<text x="122.3" y="59.8">2</text>
<text x="127.7" y="59.8">3</text>
<text x="36.9" y="63.6">CC2</text>
<text x="36.9" y="61">CC1</text>
<text x="46.5" y="65.1">A8</text>
<text x="46.5" y="62.5">B5</text>
<text x="35.4" y="69">SBU2</text>
<text x="35.4" y="66.3">SBU1</text>
<text x="36.3" y="71.6">GND</text>
<text x="46.5" y="67.8">B8</text>
<text x="46.5" y="70.5">A1B12*2</text>
<text x="32.9" y="74.3">SHIELD</text>
<text x="46.5" y="73.1">P$1*4</text>
<text x="77.6" y="139.8">1</text>
<text x="77.6" y="142.5">2</text>
<text x="83.8" y="141">GND VCC</text>
<text x="83.8" y="143.6">TX RS232</text>
<text x="99.7" y="142.5">15</text>
<text x="99.7" y="139.8">16</text>
<text x="77.6" y="145.1">3</text>
<text x="77.6" y="147.8">4</text>
<text x="83.8" y="146.3">RX</text>
<text x="83.8" y="149">V3</text>
<text x="90" y="149">DTR</text>
<text x="90.2" y="146.3">RTS</text>
<text x="99.7" y="147.8">13</text>
<text x="99.7" y="145.1">14</text>
<text x="77.6" y="150.5">5</text>
<text x="77.6" y="153.1">6</text>
<text x="77.6" y="155.8">7</text>
<text x="83.8" y="151.6">D+</text>
<text x="83.8" y="154.3">D-</text>
<text x="89.7" y="151.6">DCD</text>
<text x="92.5" y="154.3">RI</text>
<text x="99.7" y="155.8">10</text>
<text x="99.7" y="153.1">11</text>
<text x="99.7" y="150.5">12</text>
<text x="77.6" y="158.4">8</text>
<text x="83.8" y="157">XI</text>
<text x="83.8" y="159.6">XO</text>
<text x="89.9" y="157">DSR</text>
<text x="90.1" y="159.6">CTS</text>
<text x="99.7" y="158.4">9</text>
</g>
<g font-size="2.1" fill="#808080">
<text x="130" y="40.1" transform="rotate(-90 130 40.1)">USB_DP</text>
<text x="50.6" y="42.2">VBUS</text>
<text x="74.7" y="55.5">USB_DP</text>
<text x="74.7" y="58.2">USB_DM</text>
<text x="130" y="72.2" transform="rotate(-90 130 72.2)">USB_DM</text>
<text x="240" y="106.2">EN/3.2A</text>
<text x="190.6" y="119.5">DTR</text>
<text x="39.8" y="143.5">USB_TXD/3.4A</text>
<text x="190.7" y="138.2">RTS</text>
<text x="39.6" y="146.2">USB_RXD/3.4A</text>
<text x="109.3" y="146.2">RTS</text>
<text x="109.3" y="148.8">DTR</text>
<text x="232" y="148.8">IO0/3.4A</text>
<text x="45.2" y="154.2">USB_DM</text>
<text x="45.5" y="151.5">USB_DP</text>
</g>
</svg>
